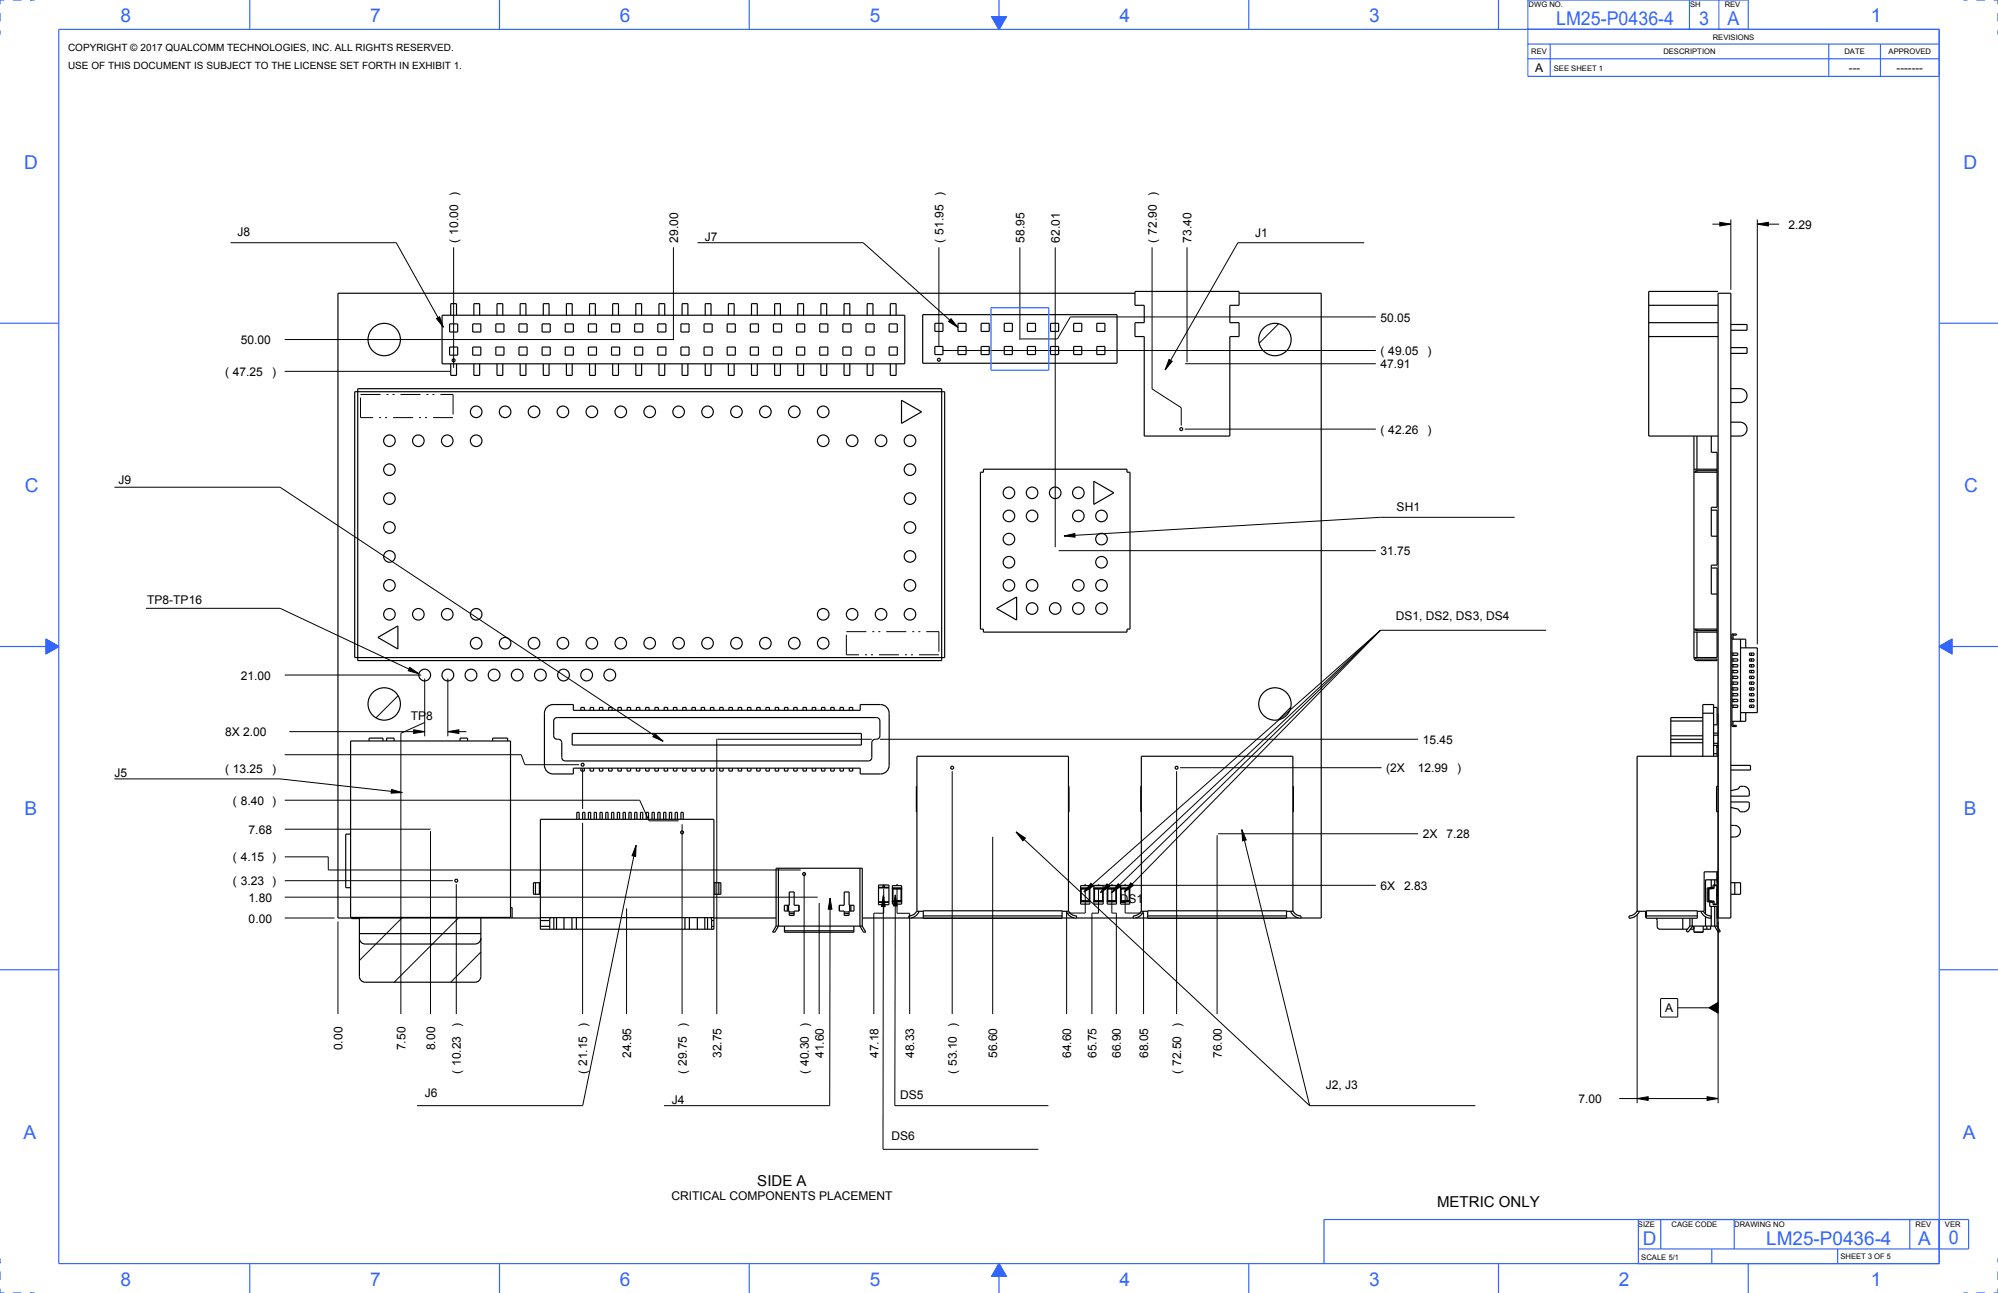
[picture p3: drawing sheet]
<svg xmlns="http://www.w3.org/2000/svg" width="864mm" height="559mm" viewBox="0 0 864 559" stroke-linecap="round" stroke-linejoin="round" font-family="sans-serif">
<path d="M838.2 279.4l5.5-3.2v6.4z" fill="#36f"/>
<path d="M838.2 279.4l5.5-3.2v6.4z" fill="none" stroke="#36f" stroke-width=".51"/>
<path d="M431.8 546.1l3.2 5.5h-6.4z" fill="#36f"/>
<path d="M431.8 546.1l3.2 5.5h-6.4z" fill="none" stroke="#36f" stroke-width=".51"/>
<path d="M19.9 276.2l5.5 3.2-5.5 3.2z" fill="#36f"/>
<path d="M19.9 276.2l5.5 3.2-5.5 3.2z" fill="none" stroke="#36f" stroke-width=".51"/>
<path d="M428.6 7.2h6.4l-3.2 5.5z" fill="#36f"/>
<g fill="none" stroke="#36f" stroke-width=".51">
<path d="M0 5.6v3.8M0 13.1v1.9M1.9 0h-1.9v1.9M5.6 0h3.8M13.1 0h.1M13.1 0h1.9M25.4 12.7h812.8v533.4h-812.8zM107.9 0v12.7M215.9 0v12.7M323.8 0v12.7M428.6 7.2h6.4l-3.2 5.5zM431.8 0v12.7"/>
<path d="M539.8 0v12.7M647.7 0v12.7M660.4 19h177.8M670.1 19v14M730.2 0v12.7M742.9 0v12.7M755.6 12.7v-12.7h-95.2v33h177.8M790.4 19v14M812.8 19v14M848.6 0h1.9M854.2 0h3.8M861.7 0h1.9v1.9"/>
<path d="M863.6 5.6v3.8M863.6 13.1v1.9M660.4 25.4h177.8M0 139.7h25.4M838.2 139.7h25.4M0 279.4h25.4M19.9 276.2l5.5 3.2-5.5 3.2zM838.2 279.4l5.5-3.2v6.4zM838.2 279.4h25.4M0 419.1h25.4M838.2 419.1h25.4M708.2 539.8h142.7v-12.8h-278.6v19.1"/>
<path d="M708.2 527v19.1M717.8 527v12.8M739.9 539.8v6.3M749.6 527v12.8M794.3 539.8v6.3M825.5 527v12.8M0 545.7h.1M0 543.8v1.9M0 549.4v3.8M0 556.9v1.9h1.9M5.6 558.8h3.8M13.1 558.8h.1"/>
<path d="M13.1 558.8h1.9M107.9 546.1v12.7M215.9 546.1v12.7M323.8 546.1v12.7M431.8 546.1l3.2 5.5h-6.4zM431.8 546.1v12.7M539.8 546.1v12.7M647.7 546.1v12.7M755.6 546.1v12.7M848.6 558.8h1.9M854.2 558.8h3.8M863.6 545.7h.1"/>
<path d="M863.6 556.9v1.9h-1.9M863.6 543.8v1.9M863.6 549.4v3.8"/>
</g>
<g fill="#000">
<path d="M743.4 96.1l4.7 .8-4.7 .8zM759.6 96.9l4.7-.8v1.6zM188.6 137.6l1.4-.7 1.6 4.5zM411.1 137.7l3 3.8-4.1-2.6zM505.3 155.4l1.4 .7-3.1 3.8zM459.9 231.6l4.7-1 .1 1.6zM177.1 288.4l4 2.8-4.7-1.3zM178.8 315.4l4.8 .8-4.8 .8zM193.6 316.2l4.7-.8v1.6zM283.1 317.1l3.5 3.3-4.4-2zM169.2 341.2l4.7 1.3-4.9 .3zM439.2 359.5l4 2.7-1.1 1.2z"/>
<path d="M536.8 358.6l1.9 4.4-1.6 .4zM274.9 365.3l-.1 4.8-1.6-.3zM358.8 388.2l.8 4.7h-1.6zM381.8 387l.8 4.8h-1.6zM387 386.7l.8 4.8h-1.6zM471.5 381.8l1.1 1.2-4.1 2.5zM478.5 382l1.1 1.1-4 2.7zM483.3 381.9l1.1 1.2-3.9 2.7zM488.8 381.5l1.1 1.2-3.9 2.8zM707.6 474.8l4.8-.8v1.6zM737.9 474l4.7 .8-4.7 .8z"/>
</g>
<g fill="none" stroke="#000" stroke-width=".43">
<path d="M740.1 96.9h8M743.4 96.1l4.7 .8-4.7 .8zM748.1 94.9v30.3M759.6 96.9l4.7-.8v1.6zM759.6 94.9v183.6M759.6 96.9h9.4M99.7 104.9h71.6l20.3 36.5M196.1 106.9v52.1M291.1 106.9v39.9M301.5 104.9h71.6l41 36.6M405.8 106.9v43.1M440.8 106.9v39.9"/>
<path d="M456.1 106.9v129.6M498 106.9v61.2l12.6 8.1v7.7M513.1 106.9v49.6M589.7 104.9h-54.6l-31.5 55M188.6 137.6l1.4-.7 1.6 4.5zM411.1 137.7l3 3.8-4.1-2.6zM594.7 137h-132.1l-5.5 9.5h-16M123.1 146.7h168.2M407.3 151.5h187.4M505.3 155.4l1.4 .7-3.1 3.8zM512.3 157.2h82.4M123.1 160.5h71.5"/>
<path d="M512.1 185.4h82.6M49.5 210.6h71.6l165.5 109.8M457.6 238h137.1M459.9 231.6l4.7-1 .1 1.6zM654.7 223.6h-58l-136.8 8M63.1 262.9h58l60 28.3M596.7 272.4l-110.7 113.1M596.7 272.4l-128.2 113.1M596.7 272.4h71.6M596.7 272.4l-121.1 113.4M596.7 272.4l-116.2 113.4M123.1 291.7h59"/>
<path d="M177.1 288.4l4 2.8-4.7-1.3zM183.6 293.2v25M193.6 293.2v25M125.1 316.2h58.5M178.8 315.4l4.8 .8-4.8 .8zM183.6 312.2l-10.3 4.7v121.4M193.6 316.2l4.7-.8v1.6zM193.6 316.2h8M283.1 317.1l3.5 3.3-4.4-2zM309.8 319.2v119.1M310.2 319.5h66.6M380.3 319.5h232.7"/>
<path d="M49.5 336.6h71.6l52.8 5.9M123.1 326.2h102.2l1.6 4.3h23.4M251.8 332v17.6M411.6 333.3v105M508.6 333.3v105M510.1 331.8h87.1M123.1 345.8h153.4l4 8.9h12.8M123.1 358.4h63M169.2 341.2l4.7 1.3-4.9 .3zM186.1 359.2v79.1M251.8 355.6v82.7M294.8 356.2v82.1"/>
<path d="M439.2 359.5l4 2.7-1.1 1.2zM439.2 359.5l126.9 118.3M536.8 358.6l1.9 4.4-1.6 .4zM536.8 358.6l29.3 119.2M123.1 370.3h18.8v5.7h204.2M274.9 365.3l-.1 4.8-1.6-.3zM274.9 365.3l-23 112.5h-71.6M347.6 377.5v60.8M429.1 361.6v76.7M526.1 361v77.3M526.5 360.3h86.5M123.1 380.6h72.6"/>
<path d="M123.1 387.7h230.3M123.1 396.7h21.5M146.1 398.2v40.1M197.2 382.1v56.2M270.8 392.6v45.7M354.1 390.3v48M358.8 388.2l.8 4.7h-1.6zM358.8 388.2l-.2 89.6h-71.6M381.8 387l.8 4.8h-1.6zM381.8 387l-.1 109.7h67.1M382 384.1v10.6l-4.3-.1v43.7M387 386.7l.8 4.8h-1.6z"/>
<path d="M387 386.7l-.2 91.1h66.4M387.7 384.1v10.6h5.5v43.6M469.1 384.1v10.5h-8.1v43.7M470.6 382.6h124.1M471.5 381.8l1.1 1.2-4.1 2.5zM474.8 384.1v10.5h-2.8v43.7M478.5 382l1.1 1.1-4 2.7zM480.6 384.1v10.5h1.9v43.7M483.3 381.9l1.1 1.2-3.9 2.7zM486.3 384.1v10.5h8v43.7M488.8 381.5l1.1 1.2-3.9 2.8zM707.6 395.3v81.5"/>
<path d="M742.6 398.2v78.6M566.1 477.8h71.6M699.9 474.8h42.7M707.6 474.8l4.8-.8v1.6zM737.9 474l4.7 .8-4.7 .8z"/>
</g>
<g fill="none" stroke="#000" stroke-width=".51">
<path d="M191.1 136.2h200v21h-200zM194.3 140h3.5v3.5h-3.5zM194.8 136.2v-5h2.5v5M204.3 140h3.5v3.5h-3.5zM204.8 136.2v-5h2.5v5M214.3 140h3.5v3.5h-3.5zM214.8 136.2v-5h2.5v5M224.3 140h3.5v3.5h-3.5zM224.8 136.2v-5h2.5v5M234.3 140h3.5v3.5h-3.5zM234.8 136.2v-5h2.5v5M244.3 140h3.5v3.5h-3.5z"/>
<path d="M244.8 136.2v-5h2.5v5M254.3 140h3.5v3.5h-3.5zM254.8 136.2v-5h2.5v5M264.3 140h3.5v3.5h-3.5zM264.8 136.2v-5h2.5v5M274.3 140h3.5v3.5h-3.5zM274.8 136.2v-5h2.5v5M284.3 140h3.5v3.5h-3.5zM284.8 136.2v-5h2.5v5M294.3 140h3.5v3.5h-3.5zM294.8 136.2v-5h2.5v5M304.3 140h3.5v3.5h-3.5z"/>
<path d="M304.8 136.2v-5h2.5v5M314.3 140h3.5v3.5h-3.5zM314.8 136.2v-5h2.5v5M324.3 140h3.5v3.5h-3.5zM324.8 136.2v-5h2.5v5M334.3 140h3.5v3.5h-3.5zM334.8 136.2v-5h2.5v5M344.3 140h3.5v3.5h-3.5zM344.8 136.2v-5h2.5v5M354.3 140h3.5v3.5h-3.5zM354.8 136.2v-5h2.5v5M364.3 140h3.5v3.5h-3.5z"/>
<path d="M364.8 136.2v-5h2.5v5M374.3 140h3.5v3.5h-3.5zM374.8 136.2v-5h2.5v5M384.3 140h3.5v3.5h-3.5zM384.8 136.2v-5h2.5v5M398.8 136h84v21h-84zM404.1 139.7h3.5v3.5h-3.5zM414.1 139.7h3.5v3.5h-3.5zM424.1 139.7h3.5v3.5h-3.5zM434.1 139.7h3.5v3.5h-3.5zM444.1 139.7h3.5v3.5h-3.5zM454.1 139.7h3.5v3.5h-3.5z"/>
<path d="M464.1 139.7h3.5v3.5h-3.5zM474.1 139.7h3.5v3.5h-3.5zM490.6 126.7h-344.5v270h5.8M490.6 125.9h45v6h-4v7.5h4v6h-4v43h-37v-43h-4v-6h4v-7.5h-4zM535.6 126.7h35.5v270h-8.8M712.6 139.4h30M712.6 131.9h30M742.6 125.9h-30v62.5h30M742.6 126.7h5.5v270h-5.5zM194.3 150h3.5v3.5h-3.5zM194.8 157.2v5h2.5v-5M204.3 150h3.5v3.5h-3.5z"/>
<path d="M204.8 157.2v5h2.5v-5M214.3 150h3.5v3.5h-3.5zM214.8 157.2v5h2.5v-5M224.3 150h3.5v3.5h-3.5zM224.8 157.2v5h2.5v-5M234.3 150h3.5v3.5h-3.5zM234.8 157.2v5h2.5v-5M244.3 150h3.5v3.5h-3.5zM244.8 157.2v5h2.5v-5M254.3 150h3.5v3.5h-3.5zM254.8 157.2v5h2.5v-5M264.3 150h3.5v3.5h-3.5z"/>
<path d="M264.8 157.2v5h2.5v-5M274.3 150h3.5v3.5h-3.5zM274.8 157.2v5h2.5v-5M284.3 150h3.5v3.5h-3.5zM284.8 157.2v5h2.5v-5M294.3 150h3.5v3.5h-3.5zM294.8 157.2v5h2.5v-5M304.3 150h3.5v3.5h-3.5zM304.8 157.2v5h2.5v-5M314.3 150h3.5v3.5h-3.5zM314.8 157.2v5h2.5v-5M324.3 150h3.5v3.5h-3.5z"/>
<path d="M324.8 157.2v5h2.5v-5M334.3 150h3.5v3.5h-3.5zM334.8 157.2v5h2.5v-5M344.3 150h3.5v3.5h-3.5zM344.8 157.2v5h2.5v-5M354.3 150h3.5v3.5h-3.5zM354.8 157.2v5h2.5v-5M364.3 150h3.5v3.5h-3.5zM364.8 157.2v5h2.5v-5M374.3 150h3.5v3.5h-3.5zM374.8 157.2v5h2.5v-5M384.3 150h3.5v3.5h-3.5z"/>
<path d="M384.8 157.2v5h2.5v-5M404.1 149.7h3.5v3.5h-3.5zM414.1 149.7h3.5v3.5h-3.5zM424.1 149.7h3.5v3.5h-3.5zM434.1 149.7h3.5v3.5h-3.5zM444.1 149.7h3.5v3.5h-3.5zM454.1 149.7h3.5v3.5h-3.5zM464.1 149.7h3.5v3.5h-3.5zM474.1 149.7h3.5v3.5h-3.5zM712.6 145.4h30M748.1 140.2h7v2.5h-7M748.1 150.2h7v2.5h-7"/>
<path d="M153.3 169.3h255v114.9h-255zM154.6 168h252.4v117.5h-252.4zM389.7 173l8.6 5-8.6 5zM748.1 167.9h4a3 3 0 0 1 3 3 3 3 0 0 1-3 3h-4M732.2 188.4v95.8M733.5 188.4v14.4M739.7 188.4v7.1h2.5v23.7h-2.5v12.5h2.5M748.1 182.4h4a3 3 0 0 1 3 3 3 3 0 0 1-3 3h-4M425.1 202.8h62v1.3h1.3v67.8h-1.3v1.3h-62v-1.3h-1.3v-67.8h1.3zM472.8 208l8.6 5-8.6 5zM732.2 204.1h10M732.2 202.8h10"/>
<path d="M733.5 203.4v.7M742.2 203.4h-9.4v.7M739.7 220.5h2.5v23.7h-2.5v12.5h2.5M739.7 245.5h2.5v38.7h-10M163.3 275.5l8.7-5v10zM430.8 263l8.6-5v10zM732.2 273.2h10M732.2 271.9h10M732.8 271.9v.6h9.4M733.5 271.9v.6M733.5 273.2v11M748.6 276.2v6"/>
<path d="M749.1 274.5h1.5v-.5h-2v2.2h6v3.8M749.1 274v2.2M752.3 280h7.3v28h-7.3M752.3 276.2v35.5M732.2 284.2l.2 .8 1.1 .5h8.7v-.7h-8.7l-.7-.6M748.6 299.7h2.5v1h-2.5zM748.6 297.2h2.5v1h-2.5zM748.6 294.7h2.5v1h-2.5zM748.6 292.2h2.5v1h-2.5zM748.6 289.7h2.5v1h-2.5zM748.6 287.2h2.5v1h-2.5zM748.6 284.7h2.5v1h-2.5z"/>
<path d="M748.6 282.2h2.5v1h-2.5zM748.6 283.2v1.5M748.6 285.7v1.5M748.6 288.2v1.5M748.6 290.7v1.5M748.6 293.2v1.5M748.6 295.7v1.5M748.6 298.2v1.5M749.1 282.2v1M749.1 284.7v1M749.1 287.2v1M749.1 289.7v1"/>
<path d="M749.1 292.2v1M749.1 294.7v1M749.1 297.2v1M749.1 299.7v1M756.2 299.7h1.9v1h-1.9zM756.2 297.2h1.9v1h-1.9zM756.2 294.7h1.9v1h-1.9zM756.2 292.2h1.9v1h-1.9zM756.2 289.7h1.9v1h-1.9zM756.2 287.2h1.9v1h-1.9zM756.2 284.7h1.9v1h-1.9zM756.2 282.2h1.9v1h-1.9z"/>
<path d="M757 282.2v1M757 284.7v1M757 287.2v1M757 289.7v1M757 292.2v1M757 294.7v1M757 297.2v1M757 299.7v1M236.4 305.6l1.2-.8 1.5-.3h8.7v2.5h124v-2.5h8.8a3.7 3.7 0 0 1 3.7 3.7v22.5a3.7 3.7 0 0 1-3.7 3.8h-8.8v-2.5h-124v2.5h-8.7a3.7 3.7 0 0 1-3.8-3.8v-22.5l.3-1.4zM239.9 310.4l.9-.3h138l.9 .3 .5 .7 .1 6.9-.6 1.2-1.9 .4-.9 .9-.2 7.3-.5 .8-.9 .3h-131l-.9-.3-.5-.8-.2-7.3-.5-.7-1.9-.4-.9-.9-.1-6.9zM247.3 317h125v5h-125zM251.1 307v-1.3h1.5v1.3"/>
<path d="M255.1 307v-1.3h1.5v1.3M259.1 307v-1.3h1.5v1.3M263.1 307v-1.3h1.5v1.3M267.1 307v-1.3h1.5v1.3M271.1 307v-1.3h1.5v1.3M275.1 307v-1.3h1.5v1.3M279.1 307v-1.3h1.5v1.3M283.1 307v-1.3h1.5v1.3M287.1 307v-1.3h1.5v1.3M291.1 307v-1.3h1.5v1.3M295.1 307v-1.3h1.5v1.3M299.1 307v-1.3h1.5v1.3"/>
<path d="M303.1 307v-1.3h1.5v1.3M307.1 307v-1.3h1.5v1.3M311.1 307v-1.3h1.5v1.3M315.1 307v-1.3h1.5v1.3M319.1 307v-1.3h1.5v1.3M323.1 307v-1.3h1.5v1.3M327.1 307v-1.3h1.5v1.3M331.1 307v-1.3h1.5v1.3M335.1 307v-1.3h1.5v1.3M339.1 307v-1.3h1.5v1.3M343.1 307v-1.3h1.5v1.3M347.1 307v-1.3h1.5v1.3"/>
<path d="M351.1 307v-1.3h1.5v1.3M355.1 307v-1.3h1.5v1.3M359.1 307v-1.3h1.5v1.3M363.1 307v-1.3h1.5v1.3M367.1 307v-1.3h1.5v1.3M722.2 319.5h13.8M722.2 318h13.8M722.2 311.6h13.8M736 308.2h4.7M736 310.1h-13.8v16.7M740.7 305.7h1.5v7.5h-1.5M748.6 304.7h2.5v1h-2.5z"/>
<path d="M748.6 302.2h2.5v1h-2.5zM748.6 300.7v1.5M748.6 303.2v1.5M748.6 305.7v6M749.1 302.2v1M749.1 304.7v1M749.1 311.7v2.3M754.6 308v3.7h-6v2.3h2v-.5h-1.5M756.2 304.7h1.9v1h-1.9zM756.2 302.2h1.9v1h-1.9zM757 302.2v1M757 304.7v1"/>
<path d="M151.5 320.2h69.2v76.3h-69.2zM159.5 320.2v-1.2h6v1.2M167.1 320.2v-1.2h3.2v1.2M198.8 320.2v-1.2h3.3v1.2M212.9 320.2v-1.2h6.5v1.2M251.1 332v1.2h1.5v-1.2M255.1 332v1.2h1.5v-1.2M259.1 332v1.2h1.5v-1.2M263.1 332v1.2h1.5v-1.2M267.1 332v1.2h1.5v-1.2M271.1 332v1.2h1.5v-1.2M275.1 332v1.2h1.5v-1.2"/>
<path d="M279.1 332v1.2h1.5v-1.2M283.1 332v1.2h1.5v-1.2M287.1 332v1.2h1.5v-1.2M291.1 332v1.2h1.5v-1.2M295.1 332v1.2h1.5v-1.2M299.1 332v1.2h1.5v-1.2M303.1 332v1.2h1.5v-1.2M307.1 332v1.2h1.5v-1.2M311.1 332v1.2h1.5v-1.2M315.1 332v1.2h1.5v-1.2M319.1 332v1.2h1.5v-1.2M323.1 332v1.2h1.5v-1.2"/>
<path d="M327.1 332v1.2h1.5v-1.2M331.1 332v1.2h1.5v-1.2M335.1 332v1.2h1.5v-1.2M339.1 332v1.2h1.5v-1.2M343.1 332v1.2h1.5v-1.2M347.1 332v1.2h1.5v-1.2M351.1 332v1.2h1.5v-1.2M355.1 332v1.2h1.5v-1.2M359.1 332v1.2h1.5v-1.2M363.1 332v1.2h1.5v-1.2M367.1 332v1.2h1.5v-1.2M722.2 321h13.8"/>
<path d="M736 326.8v-22.3h4.7v22.3M740.7 325.7h1.5M742.1 322.1l.1 4.7M742.1 323.2h.1M233.6 354.1h75v47.5h-75zM249.3 354.1v-3h1v3M251.8 354.1v-3h1v3M254.3 354.1v-3h1v3M256.8 354.1v-3h1v3M259.3 354.1v-3h1v3M261.8 354.1v-3h1v3M264.3 354.1v-3h1v3"/>
<path d="M266.8 354.1v-3h1v3M269.3 354.1v-3h1v3M271.8 354.1v-3h1v3M274.3 354.1v-3h1v3M276.8 354.1v-3h1v3M279.3 354.1v-3h1v3M281.8 354.1v-3h1v3M284.3 354.1v-3h1v3M286.8 354.1v-3h1v3M289.3 354.1v-3h1v3M291.8 354.1v-3h1v3M294.3 354.1v-3h1v3"/>
<path d="M748.1 356.7h1.7a2.5 2.5 0 0 1 2.5 2.5 2.5 2.5 0 0 1-2.5 2.5h-1.7M151.5 360.5h-2.1v23.1h2.1M336.4 375.2v25l-1.5 2.7-1-.1 1.5-2.6M371.7 375.2v25l1.5 2.7 1-.1-1.5-2.6M742.2 377.2h.1M742.2 378.7h.1M742.2 376.8v14.2h-1.8v-1l-2.5-.3v-6l2.5-.2v-1h1.8M151.9 396.5v.5h3.8v-.5M155.7 396.7h77.9M216.6 396.5v.2M220.7 392.2h.6v4.5M231.4 381.5v5"/>
<path d="M233.1 381.5v5M233.6 397.8h4M233.6 381.5h-3v5h3M233.6 396.6h75M237.6 397.8v2.5M238.2 396.6l-.4 .3-.2 .9M239.4 396.6v5M240.6 396.6v5M243.8 396.6v5M247.2 396.6v5M249.1 396.6v5M296.1 396.6v5"/>
<path d="M298 396.6v5M301.4 396.6v5M304.6 396.6v5M305.8 396.6v5M307 396.6l.4 .3 .2 .9M307.6 397.8v2.5M307.6 397.8h1M308.6 381.5h3v5h-3M308.6 396.7h26.8M309 381.5v5M310.7 381.5v5M340.3 391.2v2.5"/>
<path d="M340.8 391.2v2.5M341.1 394.9h2.2M341.1 394.1h2.2M341.1 385.5h2.2v5.7h2.1v2.5h-2.1v1.9h-2.2v-1.9h-2.1v-2.5h2.1zM362.8 391.2v2.5M364.9 385.5h2.1v5.7h2.1v2.5h-2.1v1.9h-2.1v-1.9h-2.1v-2.5h2.1zM364.9 394.9h2.1M364.9 394.1h2.1M367.2 391.2v2.5M367.8 391.2v2.5M372.7 396.7h20.1M379.7 382.5h4.5v8.5h-4.5z"/>
<path d="M379.7 389.7h4.5M379.7 383.7h4.5M379.7 390h4.5M379.7 383.5h4.5M381.8 387.8h.4v.4h-.4zM381.9 382.5h.2M382 382.3v.2M385.7 382.7h4v8h-4zM385.7 389.5l.3 .2M385.7 389.3h4l-.2 .2h-3.5zM385.8 384h3.7l.2 .2zM386 389.7h3.5"/>
<path d="M386 383.7h3.5M386 383.7v6M386 383.7l-.3 .3M387.4 382.6h.6M387.6 382.7l.1-.2 .1 .2M387.7 382.3v.4M389.5 383.7l.2 .3M389.5 383.7v6M389.7 389.5l-.2 .2M393.8 396.7h5.3M459.1 396.7h5.2M465.3 396.7h24.5"/>
<path d="M467.1 382.7h4v8h-4zM467.1 389.5l.2 .2M467.1 389.3h4l-.3 .2h-3.5zM467.1 384h3.7l.3 .2zM467.3 389.7h3.5M467.3 383.7h3.5M467.3 383.7v6M467.3 383.7l-.2 .3M468.8 382.6h.6M469 382.7l.1-.2 .1 .2M469.1 382.3v.4M470.8 383.7l.3 .3"/>
<path d="M470.8 383.7v6M471.1 389.5l-.3 .2M472.8 389.5l.3 .2M472.8 382.7h4v8h-4zM472.8 389.3h4l-.2 .2h-3.5zM472.9 384h3.7l.2 .2zM473.1 389.7h3.5M473.1 383.7h3.5M473.1 383.7v6M473.1 383.7l-.3 .3M474.7 382.7l.1-.2 .1 .2M474.8 382.3v.4"/>
<path d="M476.6 383.7l.2 .3M476.6 383.7v6M476.8 389.5l-.2 .2M478.6 389.5l.2 .2M478.6 382.7h4v8h-4zM478.6 389.3h4l-.3 .2h-3.5zM478.6 384h3.7l.3 .2zM478.8 389.7h3.5M478.8 383.7h3.5M478.8 383.7v6M478.8 383.7l-.2 .3M480.6 382.3l.1 .4"/>
<path d="M482.3 383.7l.3 .3M482.3 383.7v6M482.6 389.5l-.3 .2M484.3 389.5l.3 .2M484.3 382.7h4v8h-4zM484.3 389.3h4l-.2 .2h-3.5zM484.4 384h3.7l.2 .2zM484.6 389.7h3.5M484.6 383.7h3.5M484.6 383.7v6M484.6 383.7l-.3 .3M486.3 382.3l-.1 .4"/>
<path d="M488.1 383.7l.2 .3M488.1 383.7v6M488.3 389.5l-.2 .2M490.8 396.7h5.3M556.1 396.7h5.2M711.3 393.8v2.8h.3M715.8 396.8l.4 .7 .1 3.2 .8 .8 12.2 .1M727.4 396.8v4.8M730.4 396.8v3.4M731.4 396.8v3.4M737.2 396.2v4M738.4 389.3h.3"/>
<path d="M738.4 389.3l.3 .2M738.4 384.2h.3M738.4 384.2v5.1M738.7 384l-.3 .2M738.7 389.5l2.2 .2M738.7 384v.2M738.7 389.3v.2M738.7 389.3l2.2 .2v1.2h1.2M738.7 384.2v5.1M739 389.8v1.9h3.6M739.7 380.2v3.4M739.7 391.7v8.5"/>
<path d="M740.9 383.7l-2.2 .3M741.2 380.2v2.3M741.2 391.7v8.5M742.1 384.2v5M742.1 382.7h-1.2v1.3l-2.2 .2M742.1 389.5h.1M742.1 384h.1M742.1 387.2h.5M742.2 380.2h-5v14.8M742.2 397h.1M742.2 396.7h.1M742.2 392.2h.1"/>
<path d="M742.2 386.5h.4M742.2 381.5h.4M742.2 391.7v8.5M748.1 381.5h4.2v5h-4.2M749.8 381.5v5M233.6 400.3h4M237.6 400.3v1.3M307.6 400.3v1.3M307.6 400.3h1M335.4 400.2h37.3M335.4 400.2v-25h37.3v25M339.1 400.2v2.7h30v-2.7"/>
<path d="M339.1 402.3h30M730.4 400.2h11.8M730.6 401.6h1.6M731.7 400.2l-2.1 2.7-.8-.6 1.6-2.1M732.1 400.2v1.4M732.2 400.2v2.6h4v-2.6M737.7 400.2v1.4M739.4 400.2v1.4h-3.2M742.2 400.2l1.4 2.4-.9 .3-1.6-2.7"/>
<circle cx="183.6" cy="291.7" r="2.54"/>
<circle cx="193.6" cy="291.7" r="2.54"/>
<circle cx="203.6" cy="291.7" r="2.54"/>
<circle cx="213.6" cy="291.7" r="2.54"/>
<circle cx="223.6" cy="291.7" r="2.54"/>
<circle cx="233.6" cy="291.7" r="2.54"/>
<circle cx="243.6" cy="291.7" r="2.54"/>
<circle cx="253.6" cy="291.7" r="2.54"/>
<circle cx="263.6" cy="291.7" r="2.54"/>
</g>
<!-- layer: 01__ASM_ALL_DTM_PLN -->
<path d="M738.6 435.5l4-2.3v4.7z" fill="#000"/>
<path d="M742.6 308.5v127M717.8 431.5h7.4v8h-7.4zM725.2 435.5h13.4M738.6 435.5l4-2.3v4.7z" fill="none" stroke="#000" stroke-width=".43"/>
<!-- layer: 02___PRT_ALL_AXES -->
<g fill="none" stroke="#000" stroke-width=".51">
<circle cx="166.1" cy="146.7" r="7"/>
<circle cx="551.1" cy="146.7" r="7"/>
<circle cx="166.1" cy="304.2" r="7"/>
<circle cx="551.1" cy="304.2" r="7"/>
</g>
<!-- layer: 12_COSMETIC_SKETCH -->
<g fill="none" stroke="#000" stroke-width=".51">
<path d="M207.8 396.5v25.5l-.2 1.1-.7 .8-1.6 .6h-47.5l-1.1-.3-1.1-1.1-.3-1.1v-25M155.3 403.5h52.5M207.8 405.5l-.2 1.1-.7 .8-1.6 .6h-47.5l-1.1-.3-.8-.7-.6-1.5"/>
<circle cx="196.1" cy="155.7" r=".64"/>
<circle cx="405.8" cy="155.5" r=".64"/>
<circle cx="510.6" cy="185.4" r=".64"/>
<circle cx="251.8" cy="330.5" r=".64"/>
<circle cx="294.8" cy="359.7" r=".64"/>
<circle cx="347.6" cy="377.7" r=".64"/>
<circle cx="197.2" cy="380.6" r=".64"/>
<circle cx="382" cy="383.1" r=".38"/>
</g>
<path d="M155.8 170.5h40M195.8 170.5v10M155.8 180.5v-10M195.8 180.5h-40M365.8 273h40M405.8 273v10M365.8 283v-10M405.8 283h-40" fill="none" stroke="#000" stroke-width=".43" stroke-dasharray="8.6 2.6 .9 1.7 .9 2.6" stroke-linecap="butt"/>
<path d="M552.7 139.9l-8.4 8.4M172.1 300.7l-9.6 9.5M557.9 305.7l-5.4 5.4M174 396.5l-18.7 18.6M198.4 396.5l-28 28M207.8 411.5l-13 13" fill="none" stroke="#000" stroke-width=".43"/>
<!-- layer: 3_AXES -->
<g fill="none" stroke="#000" stroke-width=".51">
<path d="M740.7 317.7h1.9M740.7 316.8h1.9M740.7 322.1h1.9M740.7 321.2h1.9"/>
<circle cx="205.8" cy="178" r="2.5"/>
<circle cx="218.3" cy="178" r="2.5"/>
<circle cx="230.8" cy="178" r="2.5"/>
<circle cx="243.3" cy="178" r="2.5"/>
<circle cx="255.8" cy="178" r="2.5"/>
<circle cx="268.3" cy="178" r="2.5"/>
<circle cx="280.8" cy="178" r="2.5"/>
<circle cx="293.3" cy="178" r="2.5"/>
<circle cx="305.8" cy="178" r="2.5"/>
<circle cx="318.3" cy="178" r="2.5"/>
<circle cx="330.8" cy="178" r="2.5"/>
<circle cx="343.3" cy="178" r="2.5"/>
<circle cx="355.8" cy="178" r="2.5"/>
<circle cx="168.3" cy="190.5" r="2.5"/>
<circle cx="180.8" cy="190.5" r="2.5"/>
<circle cx="193.3" cy="190.5" r="2.5"/>
<circle cx="205.8" cy="190.5" r="2.5"/>
<circle cx="355.8" cy="190.5" r="2.5"/>
<circle cx="368.3" cy="190.5" r="2.5"/>
<circle cx="380.8" cy="190.5" r="2.5"/>
<circle cx="393.3" cy="190.5" r="2.5"/>
<circle cx="168.3" cy="203" r="2.5"/>
<circle cx="168.3" cy="215.5" r="2.5"/>
<circle cx="393.3" cy="215.5" r="2.5"/>
<circle cx="393.3" cy="203" r="2.5"/>
<circle cx="436.1" cy="213" r="2.5"/>
<circle cx="446.1" cy="213" r="2.5"/>
<circle cx="456.1" cy="213" r="2.5"/>
<circle cx="466.1" cy="213" r="2.5"/>
<circle cx="168.3" cy="228" r="2.5"/>
<circle cx="393.3" cy="228" r="2.5"/>
<circle cx="436.1" cy="223" r="2.5"/>
<circle cx="436.1" cy="233" r="2.5"/>
<circle cx="446.1" cy="223" r="2.5"/>
<circle cx="466.1" cy="223" r="2.5"/>
<circle cx="476.1" cy="223" r="2.5"/>
<circle cx="476.1" cy="233" r="2.5"/>
<circle cx="168.3" cy="253" r="2.5"/>
<circle cx="168.3" cy="240.5" r="2.5"/>
<circle cx="393.3" cy="240.5" r="2.5"/>
<circle cx="393.3" cy="253" r="2.5"/>
<circle cx="436.1" cy="253" r="2.5"/>
<circle cx="436.1" cy="243" r="2.5"/>
<circle cx="446.1" cy="253" r="2.5"/>
<circle cx="466.1" cy="253" r="2.5"/>
<circle cx="476.1" cy="253" r="2.5"/>
<circle cx="476.1" cy="243" r="2.5"/>
<circle cx="168.3" cy="265.5" r="2.5"/>
<circle cx="180.8" cy="265.5" r="2.5"/>
<circle cx="193.3" cy="265.5" r="2.5"/>
<circle cx="205.8" cy="265.5" r="2.5"/>
<circle cx="205.8" cy="278" r="2.5"/>
<circle cx="218.3" cy="278" r="2.5"/>
<circle cx="230.8" cy="278" r="2.5"/>
<circle cx="243.3" cy="278" r="2.5"/>
<circle cx="255.8" cy="278" r="2.5"/>
<circle cx="268.3" cy="278" r="2.5"/>
<circle cx="280.8" cy="278" r="2.5"/>
<circle cx="293.3" cy="278" r="2.5"/>
<circle cx="305.8" cy="278" r="2.5"/>
<circle cx="318.3" cy="278" r="2.5"/>
<circle cx="330.8" cy="278" r="2.5"/>
<circle cx="343.3" cy="278" r="2.5"/>
<circle cx="355.8" cy="278" r="2.5"/>
<circle cx="355.8" cy="265.5" r="2.5"/>
<circle cx="368.3" cy="265.5" r="2.5"/>
<circle cx="380.8" cy="265.5" r="2.5"/>
<circle cx="393.3" cy="265.5" r="2.5"/>
<circle cx="446.1" cy="263" r="2.5"/>
<circle cx="456.1" cy="263" r="2.5"/>
<circle cx="466.1" cy="263" r="2.5"/>
<circle cx="476.1" cy="263" r="2.5"/>
</g>
<!-- layer: 5_CURVES -->
<path d="M428.3 133h25v27h-25z" fill="none" stroke="#36f" stroke-width=".51"/>
<!-- layer: ECAD_470-69867-0003 -->
<g fill="none" stroke="#000" stroke-width=".51">
<path d="M396.3 339.8h-.2v11h.2M461.8 339.8h.2v11h-.2M493.3 339.8h-.2v11h.2M558.8 339.8h.2v11h-.2M742.6 326.8h-35v67h4M742.6 339.8h-.7v11h.7M748.1 330.8h8.5v2h-8.5M748.1 346.6l7.8 .1a2.99 2.99 0 0 1-.5 3.3 2.99 2.99 0 0 1-3.3 .8l-.8-1.1-3.2-.7M748.1 341.7l3.2-.7 .8-1.2a2.99 2.99 0 0 1 3.4 .8 2.99 2.99 0 0 1 .4 3.4l-7.8 .1M742.6 376.8h-6v17h-3M396.3 393.8v-67h65.5v67h-2.7M397.3 393.8a4.9 4.9 0 0 1-4.5 3v-1l1.7-.4 1.7-1.6h2.9"/>
<path d="M399.1 393.6h60v3.2h-60zM399.1 395.8h60M461.8 393.6l1.7 1.8 1.8 .4v1a4.9 4.9 0 0 1-4.5-3M493.3 393.8v-67h65.5v67h-2.7M494.3 393.8a4.9 4.9 0 0 1-4.5 3v-1l1.7-.4 1.7-1.6h2.9M496.1 393.6h60v3.2h-60zM496.1 395.8h60M558.8 393.6l1.7 1.8 1.8 .4v1a4.9 4.9 0 0 1-4.5-3M707.6 393.6l-1.2 1.5-2.3 .7v1a4.9 4.9 0 0 0 4.5-3M711.6 393.6h22v3.2h-22zM711.6 395.8h22M735.2 393.8a4.4 4.4 0 0 0 4.4 3v-1l-2.2-.6-1.1-1.4"/>
<circle cx="411.6" cy="331.8" r=".64"/>
<circle cx="508.6" cy="331.8" r=".64"/>
</g>
<g font-size="8.3" fill="#36f">
<text x="52.1" y="9.5">8</text>
<text x="160" y="9.5">7</text>
<text x="268" y="9.5">6</text>
<text x="375.9" y="9.5">5</text>
<text x="483.9" y="9.5">4</text>
<text x="591.8" y="9.5">3</text>
<text x="808.7" y="9.5">1</text>
<text x="10.5" y="73">D</text>
<text x="848.7" y="73">D</text>
<text x="10.8" y="212.7">C</text>
<text x="849" y="212.7">C</text>
<text x="10.6" y="352.4">B</text>
<text x="848.8" y="352.4">B</text>
<text x="10.2" y="492.1">A</text>
<text x="848.4" y="492.1">A</text>
<text x="52.1" y="555.6">8</text>
<text x="160" y="555.6">7</text>
<text x="268" y="555.6">6</text>
<text x="375.9" y="555.6">5</text>
<text x="483.9" y="555.6">4</text>
<text x="591.8" y="555.6">3</text>
<text x="699.8" y="555.6">2</text>
<text x="808.7" y="555.6">1</text>
</g>
<g font-size="8.2" fill="#36f">
<text x="672.6" y="10.7">LM25-P0436-4</text>
<text x="734.5" y="10.7">3</text>
<text x="746.7" y="10.7">A</text>
<text x="710" y="538.2">D</text>
<text x="763.4" y="538.2">LM25-P0436-4</text>
<text x="829.1" y="538.2">A</text>
<text x="842.4" y="537.7">0</text>
</g>
<g font-size="6.5">
<text x="327.3" y="512.4">SIDE A</text>
<text x="621.2" y="521.7">METRIC ONLY</text>
</g>
<g font-size="5.2">
<text x="663.5" y="31.2">A</text>
<text x="799.2" y="31.2">---</text>
<text x="819.8" y="31.2">-------</text>
<text x="198.1" y="84.5" transform="rotate(-90 198.1 84.5)">)</text>
<text x="407.8" y="84.5" transform="rotate(-90 407.8 84.5)">)</text>
<text x="500" y="84.5" transform="rotate(-90 500 84.5)">)</text>
<text x="773" y="98.9">2.29</text>
<text x="102.6" y="102.1">J8</text>
<text x="198.1" y="104.9" transform="rotate(-90 198.1 104.9)">( 10.00</text>
<text x="293.1" y="104.9" transform="rotate(-90 293.1 104.9)">29.00</text>
<text x="304.7" y="104.3">J7</text>
<text x="407.8" y="104.9" transform="rotate(-90 407.8 104.9)">( 51.95</text>
<text x="442.8" y="104.9" transform="rotate(-90 442.8 104.9)">58.95</text>
<text x="458.1" y="104.9" transform="rotate(-90 458.1 104.9)">62.01</text>
<text x="500" y="104.9" transform="rotate(-90 500 104.9)">( 72.90</text>
<text x="515.1" y="104.9" transform="rotate(-90 515.1 104.9)">73.40</text>
<text x="542.5" y="102.6">J1</text>
<text x="596.7" y="139">50.05</text>
<text x="104.1" y="148.7">50.00</text>
<text x="596.7" y="153.5">( 49.05</text>
<text x="617.1" y="153.5">)</text>
<text x="596.7" y="159.2">47.91</text>
<text x="97.3" y="162.5">( 47.25</text>
<text x="117.7" y="162.5">)</text>
<text x="596.7" y="187.5">( 42.26</text>
<text x="617.1" y="187.5">)</text>
<text x="51.2" y="209.2">J9</text>
<text x="603.7" y="220.7">SH1</text>
<text x="596.7" y="240">31.75</text>
<text x="63.6" y="261">TP8-TP16</text>
<text x="603.3" y="268">DS1, DS2, DS3, DS4</text>
<text x="104.1" y="293.7">21.00</text>
<text x="177.6" y="311.1">TP8</text>
<text x="97.3" y="318.2">8X 2.00</text>
<text x="615" y="321.5">15.45</text>
<text x="49.5" y="335.6">J5</text>
<text x="97.3" y="334.2">( 13.25</text>
<text x="117.7" y="334.2">)</text>
<text x="599.2" y="333.8">(2X</text>
<text x="612.8" y="333.8">12.99</text>
<text x="629.8" y="333.8">)</text>
<text x="100.7" y="347.8">( 8.40 )</text>
<text x="107.5" y="360.4">7.68</text>
<text x="615" y="362.3">2X</text>
<text x="625.2" y="362.3">7.28</text>
<text x="100.7" y="372.3">( 4.15 )</text>
<text x="100.7" y="382.6">( 3.23 )</text>
<text x="107.5" y="389.7">1.80</text>
<text x="596.7" y="384.6">6X</text>
<text x="606.9" y="384.6">2.83</text>
<text x="484.1" y="390.2">DS1</text>
<text x="107.5" y="398.7">0.00</text>
<text x="719.8" y="437.5">A</text>
<text x="199.2" y="443.7" transform="rotate(-90 199.2 443.7)">)</text>
<text x="253.8" y="443.7" transform="rotate(-90 253.8 443.7)">)</text>
<text x="296.8" y="443.7" transform="rotate(-90 296.8 443.7)">)</text>
<text x="349.6" y="443.7" transform="rotate(-90 349.6 443.7)">)</text>
<text x="413.6" y="443.7" transform="rotate(-90 413.6 443.7)">)</text>
<text x="510.6" y="443.7" transform="rotate(-90 510.6 443.7)">)</text>
<text x="148.1" y="453.9" transform="rotate(-90 148.1 453.9)">0.00</text>
<text x="175.3" y="453.9" transform="rotate(-90 175.3 453.9)">7.50</text>
<text x="188.1" y="453.9" transform="rotate(-90 188.1 453.9)">8.00</text>
<text x="272.8" y="457.3" transform="rotate(-90 272.8 457.3)">24.95</text>
<text x="311.8" y="457.3" transform="rotate(-90 311.8 457.3)">32.75</text>
<text x="356.1" y="457.3" transform="rotate(-90 356.1 457.3)">41.60</text>
<text x="379.7" y="457.3" transform="rotate(-90 379.7 457.3)">47.18</text>
<text x="395.2" y="457.3" transform="rotate(-90 395.2 457.3)">48.33</text>
<text x="431.1" y="457.3" transform="rotate(-90 431.1 457.3)">56.60</text>
<text x="463" y="457.3" transform="rotate(-90 463 457.3)">64.60</text>
<text x="474" y="457.3" transform="rotate(-90 474 457.3)">65.75</text>
<text x="484.5" y="457.3" transform="rotate(-90 484.5 457.3)">66.90</text>
<text x="496.3" y="457.3" transform="rotate(-90 496.3 457.3)">68.05</text>
<text x="528.1" y="457.3" transform="rotate(-90 528.1 457.3)">76.00</text>
<text x="199.2" y="464.1" transform="rotate(-90 199.2 464.1)">( 10.23</text>
<text x="253.8" y="464.1" transform="rotate(-90 253.8 464.1)">( 21.15</text>
<text x="296.8" y="464.1" transform="rotate(-90 296.8 464.1)">( 29.75</text>
<text x="349.6" y="464.1" transform="rotate(-90 349.6 464.1)">( 40.30</text>
<text x="413.6" y="464.1" transform="rotate(-90 413.6 464.1)">( 53.10</text>
<text x="510.6" y="464.1" transform="rotate(-90 510.6 464.1)">( 72.50</text>
<text x="183.7" y="473.9">J6</text>
<text x="573.1" y="470.8">J2, J3</text>
<text x="290.4" y="477.1">J4</text>
<text x="389.1" y="474.8">DS5</text>
<text x="682.3" y="476.8">7.00</text>
<text x="385.3" y="492.5">DS6</text>
<text x="290.2" y="518.6">CRITICAL COMPONENTS PLACEMENT</text>
</g>
<g font-size="4.3">
<text x="29.4" y="22.1">COPYRIGHT © 2017 QUALCOMM TECHNOLOGIES, INC. ALL RIGHTS RESERVED.</text>
<text x="29.4" y="29.9">USE OF THIS DOCUMENT IS SUBJECT TO THE LICENSE SET FORTH IN EXHIBIT 1.</text>
</g>
<g font-size="3.3">
<text x="660.7" y="3.2">DWG NO.</text>
<text x="730.5" y="3.2">SH</text>
<text x="745.5" y="3.2">REV</text>
<text x="740.3" y="17.1">REVISIONS</text>
<text x="661.8" y="23.5">REV</text>
<text x="719" y="23.5">DESCRIPTION</text>
<text x="797.2" y="23.5">DATE</text>
<text x="816.3" y="23.5">APPROVED</text>
<text x="671.6" y="30.5">SEE SHEET 1</text>
<text x="708" y="530.1">SIZE</text>
<text x="722.5" y="530.1">CAGE CODE</text>
<text x="749.6" y="530.1">DRAWING NO</text>
<text x="828" y="530.1">REV</text>
<text x="840.7" y="530.1">VER</text>
<text x="709.4" y="544.5">SCALE 5/1</text>
<text x="795.5" y="544.2">SHEET 3 OF 5</text>
</g>
</svg>
